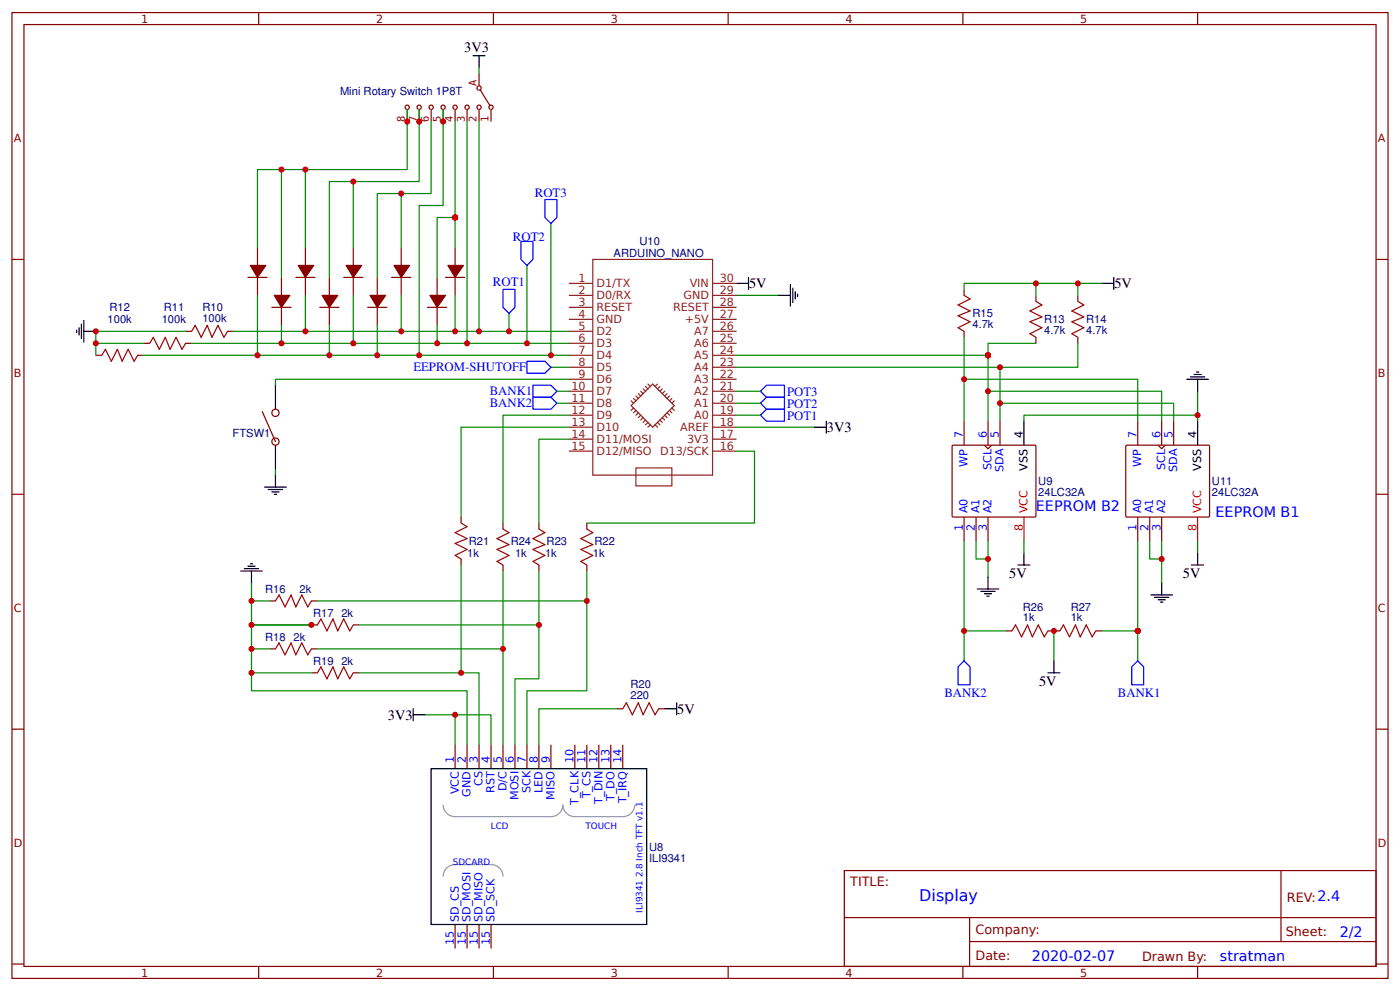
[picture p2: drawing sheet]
<svg xmlns="http://www.w3.org/2000/svg" width="309mm" height="219mm" viewBox="0 0 309 219" stroke-linecap="round" stroke-linejoin="round" font-family="sans-serif">
<g fill="none" stroke="#800" stroke-width=".26">
<path d="M2.6 2.8h304.1v213.2h-304.1zM5.3 5.4h298.7v208h-298.7zM57.1 2.8v2.6M109 2.8v2.6M160.9 2.8v2.6M212.7 2.8v2.6M264.6 2.8v2.6M2.6 57.3h2.7M56.9 54.6v4M67.5 54.6v4M78.1 54.6v4M88.6 54.6v4"/>
<path d="M100.5 54.6v4M304 57.3h2.7M21.2 78.4h1.3M30.4 78.4h1.3M31.7 75.8h1.4M41 73.2h1.3M41 75.8h1.3M50.3 73.2h1.3M54.8 61.3h4.2M56.9 61.3v3.9M60.1 67.9h4.2M62.2 61.3v3.9"/>
<path d="M62.2 67.9v3.9M65.4 61.3h4.2M67.5 61.3v3.9M70.6 67.9h4.3M72.8 61.3v3.9M72.8 67.9v3.9M75.9 61.3h4.3M78.1 61.3v3.9M81.2 67.9h4.3M83.3 61.3v3.9M83.3 67.9v3.9M86.5 61.3h4.3"/>
<path d="M88.6 61.3v3.9M94.5 67.9h4.2M96.6 61.3v3.9M96.6 67.9v3.9M98.4 61.3h4.3M100.5 61.3v3.9M213 63.9v1.3M213 73.2v1.3M228.9 65.2v1.3M228.9 74.5v1.3M238.1 65.2v1.3M238.1 74.5v1.3"/>
<path d="M57.9 90.9l3 6.6M210.4 98.4l.2-.1h18.1l.2 .3-.1 15.4-.2 .2-18.1-.1-.2-.2zM213 93v5.3M217.5 98.3l.8 .8 .8-.8M218.3 93v5.3M220.9 93v5.3M248.8 98.3h18.3l.1 .3v15.4l-.2 .2-18.2-.1-.1-.2v-15.3zM251.4 93v5.3M255.9 98.3l.7 .8 .8-.8M256.6 93v5.3M259.3 93v5.3M2.6 109.1h2.7"/>
<path d="M101.9 114.2v1.3M111.1 115.5v1.3M119.1 115.5v1.3M129.6 115.5v1.3M213 114.2v5.3M215.6 114.2v5.3M218.3 114.2v5.3M251.4 114.2v5.3M254 114.2v5.3M256.6 114.2v5.3M304 109.1h2.7M59.5 132.7h1.4"/>
<path d="M68.8 138h1.3M68.8 132.7h1.3M78.1 138h1.3M101.9 123.4v1.4M111.1 124.8v1.3M119.1 124.8v1.3M129.6 124.8v1.3M222.2 139.3h1.4M231.5 139.3h2.7M242.1 139.3h1.3M59.5 143.3h1.4M68.8 148.6h1.3"/>
<path d="M68.8 143.3h1.3M78.1 148.6h1.3M136.3 156.5h1.3M145.5 156.5h1.3M2.6 161h2.7M100.5 164.4v5.3M103.2 164.4v5.3M105.8 164.4v5.3M108.5 164.4v5.3M111.1 164.4v5.3M113.8 164.4v5.3M116.4 164.4v5.3"/>
<path d="M119.1 164.4v5.3M121.7 164.4v5.3M127 164.4v5.3M129.6 164.4v5.3M132.3 164.4v5.3M134.9 164.4v5.3M137.6 164.4v5.3M304 161h2.7M186.5 192.2h117.5v21.2h-117.5zM283 192.2v15.7M2.6 212.9h2.7M57.1 213.4v2.6"/>
<path d="M100.5 204.1v5.3M103.2 204.1v5.3M105.8 204.1v5.3M108.5 204.1v5.3M109 213.4v2.6M160.9 213.4v2.6M186.6 202.6h117.3M212.7 213.4v2.6M214.2 207.9h89.7M214.2 202.6v10.6M264.6 213.4v2.6M304 212.9h2.7"/>
<circle cx="60.9" cy="91.2" r=".8"/>
<circle cx="60.9" cy="97.5" r=".8"/>
</g>
<g fill="none" stroke="#080" stroke-width=".26">
<path d="M105.8 14.9v1.4M62.2 37.4h-5.3v17.2M67.5 37.4h-5.3v23.9M90 24.2v13.2h-22.5v17.2M92.6 24.2v15.9h-14.5v14.5M95.2 26.9v15.8h-6.6v11.9M97.9 24.2v21.2h-5.3v33M100.5 26.9v27.7M103.2 26.9v48.9h22.5M105.8 26.9v46.3h19.9M78.1 40.1h-5.3v21.2M88.6 42.7h-5.3v18.6"/>
<path d="M100.5 48h-3.9v13.3M116.4 58.6v17.2M121.7 49.3v29.1M21.2 75.8h10.5M31.7 78.4h94M41 73.2h-19.8v5.2M42.3 75.8h60.9M51.6 73.2h54.2M56.9 65.2v13.2M62.2 71.8v4M67.5 65.2v8M72.8 71.8v6.6"/>
<path d="M78.1 65.2v10.6M83.3 71.8v6.6M88.6 65.2v8M96.6 71.8v4M100.5 65.2v8M112.4 69.2v4M162.7 78.4h55.6v14.6M162.7 65.2h9.3M213 74.5v18.5M228.9 75.8h-10.6v2.6M228.9 62.6v2.6M238.1 75.8v5.3h-17.2"/>
<path d="M238.1 62.6v2.6M243.4 62.6h-30.4v1.3M121.7 81.1h4M123 89h2.7M123 86.4h2.7M125.7 91.7h-14.6v23.8M125.7 83.7h-64.8v1.4M125.7 94.3h-23.8v19.9M125.7 97h-6.6v18.5M162.7 81.1h58.2v11.9M162.7 99.6h4v15.9h-37.1M162.7 94.3h17.2"/>
<path d="M162.7 91.7h5.3M162.7 89h5.3M162.7 86.4h5.3M213 83.7h38.4v9.3M218.3 86.4h38.3v6.6M220.9 89h38.4v4M226.2 93v-1.3h38.4v1.3M264.6 86.4v5.3M60.9 103.6v1.3M213 119.5v26.4M215.6 119.5v3.9h2.7v-3.9M226.2 119.5v2.6"/>
<path d="M251.4 119.5v26.4M254 119.5v3.9h2.6v-3.9M264.6 119.5v2.6M55.6 128.7v4M59.5 132.7h-3.9v5.3h13.2h-13.2v5.3h3.9M70.1 132.7h59.5M79.4 138h39.7M101.9 124.8v23.8h3.9v15.8M111.1 126.1v38.3M119.1 126.1v23.8h-5.3v14.5M129.6 126.1v26.4h-13.2v11.9M213 139.3h9.2"/>
<path d="M218.3 123.4v4M232.8 139.3v6.6M243.4 139.3h8M256.6 123.4v5.3M55.6 143.3v5.3h13.2M55.6 148.6v3.9h47.6v11.9M70.1 143.3h41M79.4 148.6h22.5M93.9 157.8h6.6v6.6M100.5 157.8h8v6.6M136.3 156.5h-17.2v7.9"/>
</g>
<g fill="none" stroke="#000" stroke-width=".26">
<path d="M104.5 12.3h2.7M105.8 12.3v2.6M16.9 72.9v.5M17.5 72.4v1.6M18 71.6v3.1M18.5 73.2h2.7M18.5 70.8v4.7M162.7 62.6h2.7M165.4 61.3v2.6M172 65.2h2.6M174.6 62.8v4.8M175.2 63.6v3.2"/>
<path d="M175.7 64.4v1.6M176.2 65v.5M243.4 62.6h2.7M246.1 61.3v2.6M60.9 85.1v5.3M60.9 98.3v5.3M179.9 94.3h2.7M182.6 93v2.6M226.2 93v5.3M262.2 83.7h4.8M263 83.2h3.2M263.8 82.7h1.6"/>
<path d="M264.3 82.2h.5M264.6 83.7v2.7M264.6 93v5.3M58.5 107.6h4.7M59.3 108.1h3.1M60.1 108.6h1.5M60.6 109.1h.5M60.9 104.9v2.7M53.2 126.1h4.7M54 125.5h3.1M54.8 125h1.6M55.3 124.5h.5"/>
<path d="M55.6 126.1v2.6M215.9 130h4.8M216.7 130.6h3.2M217.5 131.1h1.6M218 131.6h.5M218.3 127.4v2.6M224.9 124.8h2.6M226.2 122.1v2.7M254.3 131.4h4.7M255.1 131.9h3.1M255.9 132.4h1.5M256.4 133h.5"/>
<path d="M256.6 128.7v2.7M263.3 124.8h2.6M264.6 122.1v2.7M91.3 157.8h2.6M91.3 156.5v2.6M146.8 156.5h2.7M149.5 155.2v2.6M231.5 148.6h2.7M232.8 145.9v2.7M95.2 169.7h47.7v34.4h-47.7z"/>
</g>
<g fill="none" stroke="#a00000" stroke-width=".26">
<path d="M22.5 78.4l.8-1.3 1.3 2.7 1.3-2.7 1.1 2.7 1.3-2.7 1.3 2.7 .8-1.4M33.1 75.8l.8-1.3 1.3 2.6 1.3-2.6 1.1 2.6 1.3-2.6 1.3 2.6 .8-1.3M42.3 73.2l.8-1.4 1.3 2.7 1.4-2.7 1 2.7 1.4-2.7 1.3 2.7 .8-1.3M213 65.2l1.3 .8-2.6 1.3 2.6 1.4-2.6 1 2.6 1.3-2.6 1.4 1.3 .8M228.9 66.5l1.3 .8-2.7 1.4 2.7 1.3-2.7 1 2.7 1.4-2.7 1.3 1.4 .8M238.1 66.5l1.3 .8-2.6 1.4 2.6 1.3-2.6 1 2.6 1.4-2.6 1.3 1.3 .8M101.9 115.5l1.3 .8-2.7 1.3 2.7 1.3-2.7 1.1 2.7 1.3-2.7 1.3 1.4 .8M111.1 116.8l1.3 .8-2.6 1.3 2.6 1.4-2.6 1 2.6 1.3-2.6 1.4 1.3 .8M119.1 116.8l1.3 .8-2.7 1.3 2.7 1.4-2.7 1 2.7 1.3-2.7 1.4 1.4 .8M129.6 116.8l1.4 .8-2.7 1.3 2.7 1.4-2.7 1 2.7 1.3-2.7 1.4 1.3 .8M60.9 132.7l.7-1.3 1.4 2.6 1.3-2.6 1.1 2.6 1.3-2.6 1.3 2.6 .8-1.3M70.1 138l.8-1.3 1.3 2.6 1.4-2.6 1 2.6 1.3-2.6 1.4 2.6 .8-1.3"/>
<path d="M223.6 139.3l.8-1.3 1.3 2.6 1.3-2.6 1.1 2.6 1.3-2.6 1.3 2.6 .8-1.3M234.2 139.3l.7-1.3 1.4 2.6 1.3-2.6 1.1 2.6 1.3-2.6 1.3 2.6 .8-1.3M60.9 143.3l.7-1.4 1.4 2.7 1.3-2.7 1.1 2.7 1.3-2.7 1.3 2.7 .8-1.3M70.1 148.6l.8-1.4 1.3 2.7 1.4-2.7 1 2.7 1.3-2.7 1.4 2.7 .8-1.3M137.6 156.5l.8-1.3 1.3 2.6 1.3-2.6 1.1 2.6 1.3-2.6 1.3 2.6 .8-1.3"/>
</g>
<path d="M115.1 53.3h2.6v4l-1.3 1.3-1.3-1.3zM120.4 44.1h2.6v3.9l-1.3 1.3-1.3-1.3zM111.1 63.9h2.7v4l-1.4 1.3-1.3-1.3zM116.4 79.8h4l1.3 1.3-1.3 1.3h-4zM117.7 87.7h4l1.3 1.3-1.3 1.4h-4zM117.7 85.1h4l1.3 1.3-1.3 1.3h-4zM168 91.7l1.3-1.3h4v2.6h-4zM168 86.4l1.3-1.3h4v2.6h-4zM168 89l1.3-1.3h4v2.7h-4zM213 145.9l1.3 1.3v4h-2.6v-4zM251.4 145.9l1.3 1.3v4h-2.7v-4z" fill="none" stroke="#00f" stroke-width=".26"/>
<path d="M226.2 114.2v5.3M264.6 114.2v5.3" fill="none" stroke="#f00" stroke-width=".26"/>
<g fill="none" stroke="#8d2323" stroke-width=".26">
<path d="M131 57.3h26.4v47.6h-26.4zM125.7 78.4h5.3M125.7 75.8h5.3M125.7 73.2h5.3M125.7 70.5h5.3M125.7 67.9h5.3M125.7 65.2h5.3M125.7 62.6h5.3M157.4 78.4h5.3M157.4 75.8h5.3M157.4 73.2h5.3M157.4 70.5h5.3"/>
<path d="M157.4 67.9h5.3M157.4 65.2h5.3M157.4 62.6h5.3M125.7 97h5.3M125.7 94.3h5.3M125.7 91.7h5.3M125.7 89h5.3M125.7 86.4h5.3M125.7 83.7h5.3M125.7 81.1h5.3M125.7 99.6h5.3M139.4 89.6l4.8-4.8 4.8 4.8-4.8 4.7z"/>
<path d="M139.4 88.5l.6 .5M140 90.1l-.6 .5M140 88l.5 .5M140.5 87.4l.5 .6M140.5 90.6l-.5 .5M141 91.1l-.5 .6M141 86.9l.6 .5M141.6 86.4l.5 .5M141.6 91.7l-.6 .5M142.1 85.9l.5 .5M142.1 92.2l-.5 .5M142.6 85.3l.5 .6"/>
<path d="M142.6 92.7l-.5 .6M143.1 84.8l.6 .5M143.1 93.3l-.5 .5M143.7 93.8l-.6 .5M144.7 93.8l.6 .5M145.3 93.3l.5 .5M145.3 84.8l-.6 .5M145.8 92.7l.5 .6M145.8 85.3l-.5 .6M146.3 92.2l.5 .5M146.3 85.9l-.5 .5M146.8 91.7l.6 .5"/>
<path d="M146.8 86.4l-.5 .5M147.4 91.1l.5 .6M147.4 86.9l-.6 .5M147.9 90.6l.5 .5M147.9 87.4l-.5 .6M148.4 90.1l.6 .5M148.4 88l-.5 .5M149 88.5l-.6 .5M157.4 97h5.3M157.4 94.3h5.3M157.4 91.7h5.3M157.4 89h5.3"/>
<path d="M157.4 86.4h5.3M157.4 83.7h5.3M157.4 81.1h5.3M157.4 99.6h5.3M140.5 103.3h7.9v4h-7.9z"/>
</g>
<g fill="none" stroke="#840000" stroke-width=".26">
<path d="M105.7 19.9l-.3-.4 .2-.5h.3l.3 .1 .1 .5-.5 .3M105.8 16.3v2.6M106.1 19.8l2.1 3.5M89.9 24.1l-.4-.3 .2-.5 .3-.1 .3 .1 .1 .5-.4 .4M90 24.2v2.7M92.5 24.1l-.4-.3 .2-.5 .3-.1 .3 .1 .2 .5-.5 .4M92.6 24.2v2.7M95.2 24.1l-.4-.3 .2-.5 .3-.1 .3 .1 .1 .5-.5 .4M95.2 24.2v2.7M97.8 24.1l-.4-.3 .2-.5 .3-.1 .3 .1 .1 .5-.4 .4M97.9 24.2v2.7M100.5 24.1l-.4-.3 .2-.5 .3-.1 .3 .1 .1 .5-.5 .4"/>
<path d="M100.5 24.2v2.7M103.1 24.1l-.4-.3 .2-.5 .3-.1 .3 .1 .1 .5-.4 .4M103.2 24.2v2.7M105.7 24.1l-.3-.3 .2-.5 .3-.1 .3 .1 .1 .5-.5 .4M105.8 24.2v2.7M108.4 24.1l-.4-.3 .2-.5 .3-.1 .3 .1 .1 .5-.4 .4M108.5 24.2v2.7"/>
</g>
<path d="M97.9 177.7a2.65 2.65 0 0 0 2.6 2.6h21.2a2.65 2.65 0 0 0 2.7-2.6 2.65 2.65 0 0 0 2.6 2.6h10.6a2.65 2.65 0 0 0 2.6-2.6M97.9 193.5a2.65 2.65 0 0 1 2.6-2.6h8a2.65 2.65 0 0 1 2.6 2.6" fill="none" stroke="#999" stroke-width=".26"/>
<g fill="#800" stroke="#800" stroke-width=".26">
<path d="M99 58.6h3.4l-1.9 2.7z"/>
<path d="M95 65.2h3.4l-1.8 2.7z"/>
<path d="M87 58.6h3.5l-1.9 2.7z"/>
<path d="M81.8 65.2h3.4l-1.9 2.7z"/>
<path d="M71.2 65.2h3.4l-1.8 2.7z"/>
<path d="M76.5 58.6h3.4l-1.8 2.7z"/>
<path d="M65.9 58.6h3.4l-1.8 2.7z"/>
<path d="M60.6 65.2h3.4l-1.8 2.7z"/>
<path d="M55.3 58.6h3.4l-1.8 2.7z"/>
</g>
<g fill="#c00">
<circle cx="101.9" cy="148.6" r=".66"/>
<circle cx="119.1" cy="138" r=".66"/>
<circle cx="264.6" cy="91.7" r=".66"/>
<circle cx="218.3" cy="86.4" r=".66"/>
<circle cx="21.2" cy="73.2" r=".66"/>
<circle cx="100.5" cy="48" r=".66"/>
<circle cx="218.3" cy="78.4" r=".66"/>
<circle cx="251.4" cy="139.3" r=".66"/>
<circle cx="100.5" cy="157.8" r=".66"/>
<circle cx="213" cy="139.3" r=".66"/>
<circle cx="121.7" cy="78.4" r=".66"/>
<circle cx="116.4" cy="75.8" r=".66"/>
<circle cx="112.4" cy="73.2" r=".66"/>
<circle cx="55.6" cy="143.3" r=".66"/>
<circle cx="55.6" cy="138" r=".66"/>
<circle cx="55.6" cy="132.7" r=".66"/>
<circle cx="55.6" cy="148.6" r=".66"/>
<circle cx="103.2" cy="75.8" r=".66"/>
<circle cx="62.2" cy="75.8" r=".66"/>
<circle cx="78.1" cy="75.8" r=".66"/>
<circle cx="96.6" cy="75.8" r=".66"/>
<circle cx="56.9" cy="78.4" r=".66"/>
<circle cx="72.8" cy="78.4" r=".66"/>
<circle cx="83.3" cy="78.4" r=".66"/>
<circle cx="92.6" cy="78.4" r=".66"/>
<circle cx="21.2" cy="75.8" r=".66"/>
<circle cx="105.8" cy="73.2" r=".66"/>
<circle cx="67.5" cy="73.2" r=".66"/>
<circle cx="88.6" cy="73.2" r=".66"/>
<circle cx="100.5" cy="73.2" r=".66"/>
<circle cx="88.6" cy="42.7" r=".66"/>
<circle cx="78.1" cy="40.1" r=".66"/>
<circle cx="67.5" cy="37.4" r=".66"/>
<circle cx="62.2" cy="37.4" r=".66"/>
<circle cx="220.9" cy="81.1" r=".66"/>
<circle cx="238.1" cy="62.6" r=".66"/>
<circle cx="228.9" cy="62.6" r=".66"/>
<circle cx="232.8" cy="139.3" r=".66"/>
<circle cx="97.9" cy="26.9" r=".66"/>
<circle cx="92.6" cy="26.9" r=".66"/>
<circle cx="90" cy="26.9" r=".66"/>
<circle cx="68.8" cy="138" r=".66"/>
<circle cx="213" cy="83.7" r=".66"/>
<circle cx="220.9" cy="89" r=".66"/>
<circle cx="256.6" cy="123.4" r=".66"/>
<circle cx="218.3" cy="123.4" r=".66"/>
<circle cx="129.6" cy="132.7" r=".66"/>
<circle cx="111.1" cy="143.3" r=".66"/>
</g>
<text font-size="3.5" fill="#00f" x="203.1" y="199">Display</text>
<g font-size="3.2">
<text x="102.6" y="11.5">3V3</text>
<text x="165.5" y="63.6">5V</text>
<text x="246.2" y="63.6">5V</text>
<text x="182.7" y="95.4">3V3</text>
<text x="223" y="127.7">5V</text>
<text x="261.3" y="127.7">5V</text>
<text x="229.6" y="151.5">5V</text>
<text x="85.7" y="158.9">3V3</text>
<text x="149.6" y="157.6">5V</text>
</g>
<g font-size="3.2" fill="#00f">
<text x="228.9" y="112.8">EEPROM B2</text>
<text x="268.6" y="114.2">EEPROM B1</text>
<text x="296" y="206.9">2/2</text>
<text x="228" y="212.2">2020-02-07</text>
<text x="269.5" y="212.1">stratman</text>
</g>
<g font-size="2.8" fill="#00f">
<text x="118.2" y="43.4">ROT3</text>
<text x="113.3" y="53.3">ROT2</text>
<text x="108.9" y="63.2">ROT1</text>
<text x="91.3" y="82">EEPROM-SHUTOFF</text>
<text x="108.2" y="89.9">BANK2</text>
<text x="108.2" y="87.2">BANK1</text>
<text x="173.9" y="87.3">POT3</text>
<text x="173.9" y="90">POT2</text>
<text x="173.9" y="92.6">POT1</text>
<text x="208.6" y="153.8">BANK2</text>
<text x="247" y="153.8">BANK1</text>
</g>
<g font-size="2.8" fill="#800">
<text x="187.9" y="195.7">TITLE:</text>
<text x="284.3" y="199.2">REV:2.4</text>
<text x="215.5" y="206.3">Company:</text>
<text x="284.1" y="206.8">Sheet:</text>
<text x="215.5" y="212.1">Date:</text>
<text x="252.3" y="212.1">Drawn By:</text>
</g>
<g font-size="2.5" fill="#800">
<text x="31.2" y="5">1</text>
<text x="83.1" y="5">2</text>
<text x="134.9" y="5">3</text>
<text x="186.8" y="5">4</text>
<text x="238.7" y="5">5</text>
<text x="3" y="31.4">A</text>
<text x="304.4" y="31.4">A</text>
<text x="3" y="83.2">B</text>
<text x="304.4" y="83.2">B</text>
<text x="3" y="135.1">C</text>
<text x="304.4" y="135.1">C</text>
<text x="3" y="186.9">D</text>
<text x="304.4" y="186.9">D</text>
<text x="31.2" y="215.6">1</text>
<text x="83.1" y="215.6">2</text>
<text x="134.9" y="215.6">3</text>
<text x="186.8" y="215.6">4</text>
<text x="238.7" y="215.6">5</text>
</g>
<g font-size="2.5" fill="#000080">
<text x="75.1" y="21.1">Mini Rotary Switch 1P8T</text>
<text x="135.6" y="56.8">ARDUINO_NANO</text>
<text x="141.3" y="54.2">U10</text>
<text x="23.8" y="71.3">100k</text>
<text x="24.2" y="68.7">R12</text>
<text x="35.7" y="71.3">100k</text>
<text x="36.2" y="68.7">R11</text>
<text x="44.7" y="71">100k</text>
<text x="44.7" y="68.7">R10</text>
<text x="214.8" y="70">R15</text>
<text x="230.7" y="71.4">R13</text>
<text x="240" y="71.4">R14</text>
<text x="214.8" y="72.4">4.7k</text>
<text x="230.7" y="73.8">4.7k</text>
<text x="240" y="73.8">4.7k</text>
<text x="51.4" y="96.5">FTSW1</text>
<text x="229.4" y="107.1">U9</text>
<text x="267.8" y="107.1">U11</text>
<text x="229.4" y="109.4">24LC32A</text>
<text x="267.8" y="109.4">24LC32A</text>
<text x="103.2" y="123">1k</text>
<text x="103.6" y="120.3">R21</text>
<text x="112.8" y="120.3">R24</text>
<text x="113.8" y="123">1k</text>
<text x="120.4" y="123">1k</text>
<text x="120.8" y="120.3">R23</text>
<text x="131" y="123">1k</text>
<text x="131.3" y="120.3">R22</text>
<text x="58.6" y="130.9">R16</text>
<text x="66.2" y="130.9">2k</text>
<text x="69.2" y="136.2">R17</text>
<text x="75.4" y="136.2">2k</text>
<text x="226" y="137.2">1k</text>
<text x="226" y="134.9">R26</text>
<text x="236.5" y="137.2">1k</text>
<text x="236.5" y="134.9">R27</text>
<text x="58.6" y="141.5">R18</text>
<text x="64.8" y="141.5">2k</text>
<text x="69.2" y="146.8">R19</text>
<text x="75.4" y="146.8">2k</text>
<text x="139.3" y="154.4">220</text>
<text x="139.3" y="152">R20</text>
<text x="143.4" y="190.3">ILI9341</text>
<text x="143.4" y="187.8">U8</text>
</g>
<g font-size="2.5" fill="#8d2323">
<text x="127.8" y="65">2</text>
<text x="127.8" y="62.3">1</text>
<text x="131.8" y="63.4">D1/TX</text>
<text x="152.4" y="63.4">VIN</text>
<text x="159" y="62.3">30</text>
<text x="159" y="65">29</text>
<text x="127.8" y="70.2">4</text>
<text x="127.8" y="67.6">3</text>
<text x="131.8" y="71.3">GND</text>
<text x="131.8" y="68.7">RESET</text>
<text x="131.8" y="66">D0/RX</text>
<text x="148.7" y="68.7">RESET</text>
<text x="151" y="66">GND</text>
<text x="151.3" y="71.3">+5V</text>
<text x="159" y="67.6">28</text>
<text x="159" y="70.2">27</text>
<text x="127.8" y="75.5">6</text>
<text x="127.8" y="72.9">5</text>
<text x="131.8" y="76.6">D3</text>
<text x="131.8" y="74">D2</text>
<text x="153.4" y="74">A7</text>
<text x="153.4" y="76.6">A6</text>
<text x="159" y="72.9">26</text>
<text x="159" y="75.5">25</text>
<text x="127.8" y="83.5">9</text>
<text x="127.8" y="80.8">8</text>
<text x="127.8" y="78.2">7</text>
<text x="131.8" y="81.9">D5</text>
<text x="131.8" y="79.2">D4</text>
<text x="153.4" y="79.2">A5</text>
<text x="153.4" y="81.9">A4</text>
<text x="159" y="78.2">24</text>
<text x="159" y="80.8">23</text>
<text x="159" y="83.5">22</text>
<text x="126.2" y="88.8">11</text>
<text x="126.2" y="86.1">10</text>
<text x="131.8" y="89.8">D8</text>
<text x="131.8" y="87.2">D7</text>
<text x="131.8" y="84.5">D6</text>
<text x="153.4" y="84.5">A3</text>
<text x="153.4" y="87.2">A2</text>
<text x="153.4" y="89.8">A1</text>
<text x="159" y="86.1">21</text>
<text x="159" y="88.8">20</text>
<text x="126.2" y="94.1">13</text>
<text x="126.2" y="91.4">12</text>
<text x="131.8" y="95.1">D10</text>
<text x="131.8" y="92.5">D9</text>
<text x="150.2" y="95.1">AREF</text>
<text x="153.4" y="92.5">A0</text>
<text x="159" y="91.4">19</text>
<text x="159" y="94.1">18</text>
<text x="126.2" y="96.7">14</text>
<text x="126.2" y="99.4">15</text>
<text x="131.8" y="97.8">D11/MOSI</text>
<text x="131.8" y="100.4">D12/MISO</text>
<text x="145.8" y="100.4">D13/SCK</text>
<text x="151.8" y="97.8">3V3</text>
<text x="159" y="96.7">17</text>
<text x="159" y="99.4">16</text>
</g>
<g font-size="2.5" fill="#00f">
<text x="212.7" y="96.7" transform="rotate(-90 212.7 96.7)">7</text>
<text x="218" y="96.7" transform="rotate(-90 218 96.7)">6</text>
<text x="220.7" y="96.7" transform="rotate(-90 220.7 96.7)">5</text>
<text x="251.1" y="96.7" transform="rotate(-90 251.1 96.7)">7</text>
<text x="256.4" y="96.7" transform="rotate(-90 256.4 96.7)">6</text>
<text x="259" y="96.7" transform="rotate(-90 259 96.7)">5</text>
<text x="213.8" y="103" transform="rotate(-90 213.8 103)">WP</text>
<text x="219.1" y="103.8" transform="rotate(-90 219.1 103.8)">SCL</text>
<text x="221.7" y="104.2" transform="rotate(-90 221.7 104.2)">SDA</text>
<text x="252.1" y="103" transform="rotate(-90 252.1 103)">WP</text>
<text x="257.4" y="103.8" transform="rotate(-90 257.4 103.8)">SCL</text>
<text x="260.1" y="104.2" transform="rotate(-90 260.1 104.2)">SDA</text>
<text x="213.8" y="113.4" transform="rotate(-90 213.8 113.4)">A0</text>
<text x="216.4" y="113.4" transform="rotate(-90 216.4 113.4)">A1</text>
<text x="219.1" y="113.4" transform="rotate(-90 219.1 113.4)">A2</text>
<text x="252.1" y="113.4" transform="rotate(-90 252.1 113.4)">A0</text>
<text x="254.8" y="113.4" transform="rotate(-90 254.8 113.4)">A1</text>
<text x="257.4" y="113.4" transform="rotate(-90 257.4 113.4)">A2</text>
<text x="212.7" y="117.3" transform="rotate(-90 212.7 117.3)">1</text>
<text x="215.4" y="117.3" transform="rotate(-90 215.4 117.3)">2</text>
<text x="218" y="117.3" transform="rotate(-90 218 117.3)">3</text>
<text x="251.1" y="117.3" transform="rotate(-90 251.1 117.3)">1</text>
<text x="253.7" y="117.3" transform="rotate(-90 253.7 117.3)">2</text>
<text x="256.4" y="117.3" transform="rotate(-90 256.4 117.3)">3</text>
<text x="100.3" y="168.4" transform="rotate(-90 100.3 168.4)">1</text>
<text x="102.9" y="168.4" transform="rotate(-90 102.9 168.4)">2</text>
<text x="105.6" y="168.4" transform="rotate(-90 105.6 168.4)">3</text>
<text x="106.6" y="173.6" transform="rotate(-90 106.6 173.6)">CS</text>
<text x="108.2" y="168.4" transform="rotate(-90 108.2 168.4)">4</text>
<text x="110.9" y="168.4" transform="rotate(-90 110.9 168.4)">5</text>
<text x="113.5" y="168.4" transform="rotate(-90 113.5 168.4)">6</text>
<text x="116.2" y="168.4" transform="rotate(-90 116.2 168.4)">7</text>
<text x="118.8" y="168.4" transform="rotate(-90 118.8 168.4)">8</text>
<text x="121.4" y="168.4" transform="rotate(-90 121.4 168.4)">9</text>
<text x="126.7" y="168.4" transform="rotate(-90 126.7 168.4)">10</text>
<text x="129.4" y="168.4" transform="rotate(-90 129.4 168.4)">11</text>
<text x="132" y="168.4" transform="rotate(-90 132 168.4)">12</text>
<text x="134.7" y="168.4" transform="rotate(-90 134.7 168.4)">13</text>
<text x="137.3" y="168.4" transform="rotate(-90 137.3 168.4)">14</text>
<text x="101.3" y="175.4" transform="rotate(-90 101.3 175.4)">VCC</text>
<text x="104" y="175.9" transform="rotate(-90 104 175.9)">GND</text>
<text x="109.3" y="175.1" transform="rotate(-90 109.3 175.1)">RST</text>
<text x="111.9" y="174.7" transform="rotate(-90 111.9 174.7)">D/C</text>
<text x="114.6" y="176.6" transform="rotate(-90 114.6 176.6)">MOSI</text>
<text x="117.2" y="175.2" transform="rotate(-90 117.2 175.2)">SCK</text>
<text x="119.9" y="175.1" transform="rotate(-90 119.9 175.1)">LED</text>
<text x="122.5" y="176.6" transform="rotate(-90 122.5 176.6)">MISO</text>
<text x="127.8" y="177.7" transform="rotate(-90 127.8 177.7)">T_CLK</text>
<text x="130.4" y="176.3" transform="rotate(-90 130.4 176.3)">T_CS</text>
<text x="133.1" y="177.5" transform="rotate(-90 133.1 177.5)">T_DIN</text>
<text x="135.7" y="176.8" transform="rotate(-90 135.7 176.8)">T_DO</text>
<text x="138.4" y="177.4" transform="rotate(-90 138.4 177.4)">T_IRQ</text>
<text x="101.3" y="203.6" transform="rotate(-90 101.3 203.6)">SD_CS</text>
<text x="104" y="203.6" transform="rotate(-90 104 203.6)">SD_MOSI</text>
<text x="106.6" y="203.6" transform="rotate(-90 106.6 203.6)">SD_MISO</text>
<text x="109.3" y="203.6" transform="rotate(-90 109.3 203.6)">SD_SCK</text>
<text x="100.3" y="208.6" transform="rotate(-90 100.3 208.6)">15</text>
<text x="102.9" y="208.6" transform="rotate(-90 102.9 208.6)">15</text>
<text x="105.6" y="208.6" transform="rotate(-90 105.6 208.6)">15</text>
<text x="108.2" y="208.6" transform="rotate(-90 108.2 208.6)">15</text>
</g>
<g font-size="2.5">
<text x="226" y="96.7" transform="rotate(-90 226 96.7)">4</text>
<text x="264.3" y="96.7" transform="rotate(-90 264.3 96.7)">4</text>
<text x="227" y="103.9" transform="rotate(-90 227 103.9)">VSS</text>
<text x="265.4" y="103.9" transform="rotate(-90 265.4 103.9)">VSS</text>
</g>
<g font-size="2.5" fill="#f00">
<text x="227" y="113.4" transform="rotate(-90 227 113.4)">VCC</text>
<text x="265.4" y="113.4" transform="rotate(-90 265.4 113.4)">VCC</text>
<text x="226" y="117.3" transform="rotate(-90 226 117.3)">8</text>
<text x="264.3" y="117.3" transform="rotate(-90 264.3 117.3)">8</text>
</g>
<g font-size="2.3" fill="#840000">
<text x="105.3" y="19" transform="rotate(-90 105.3 19)">A</text>
<text x="89.4" y="26.9" transform="rotate(-90 89.4 26.9)">8</text>
<text x="92.1" y="26.9" transform="rotate(-90 92.1 26.9)">7</text>
<text x="94.7" y="26.9" transform="rotate(-90 94.7 26.9)">6</text>
<text x="97.4" y="26.9" transform="rotate(-90 97.4 26.9)">5</text>
<text x="100" y="26.9" transform="rotate(-90 100 26.9)">4</text>
<text x="102.7" y="26.9" transform="rotate(-90 102.7 26.9)">3</text>
<text x="105.3" y="26.9" transform="rotate(-90 105.3 26.9)">2</text>
<text x="107.9" y="26.9" transform="rotate(-90 107.9 26.9)">1</text>
</g>
<g font-size="1.9" fill="#00f">
<text x="108.4" y="183">LCD</text>
<text x="129.4" y="183">TOUCH</text>
<text x="100.1" y="190.9">SDCARD</text>
<text x="141.9" y="201.5" transform="rotate(-90 141.9 201.5)">ILI9341 2.8 Inch TFT v1.1</text>
</g>
</svg>
